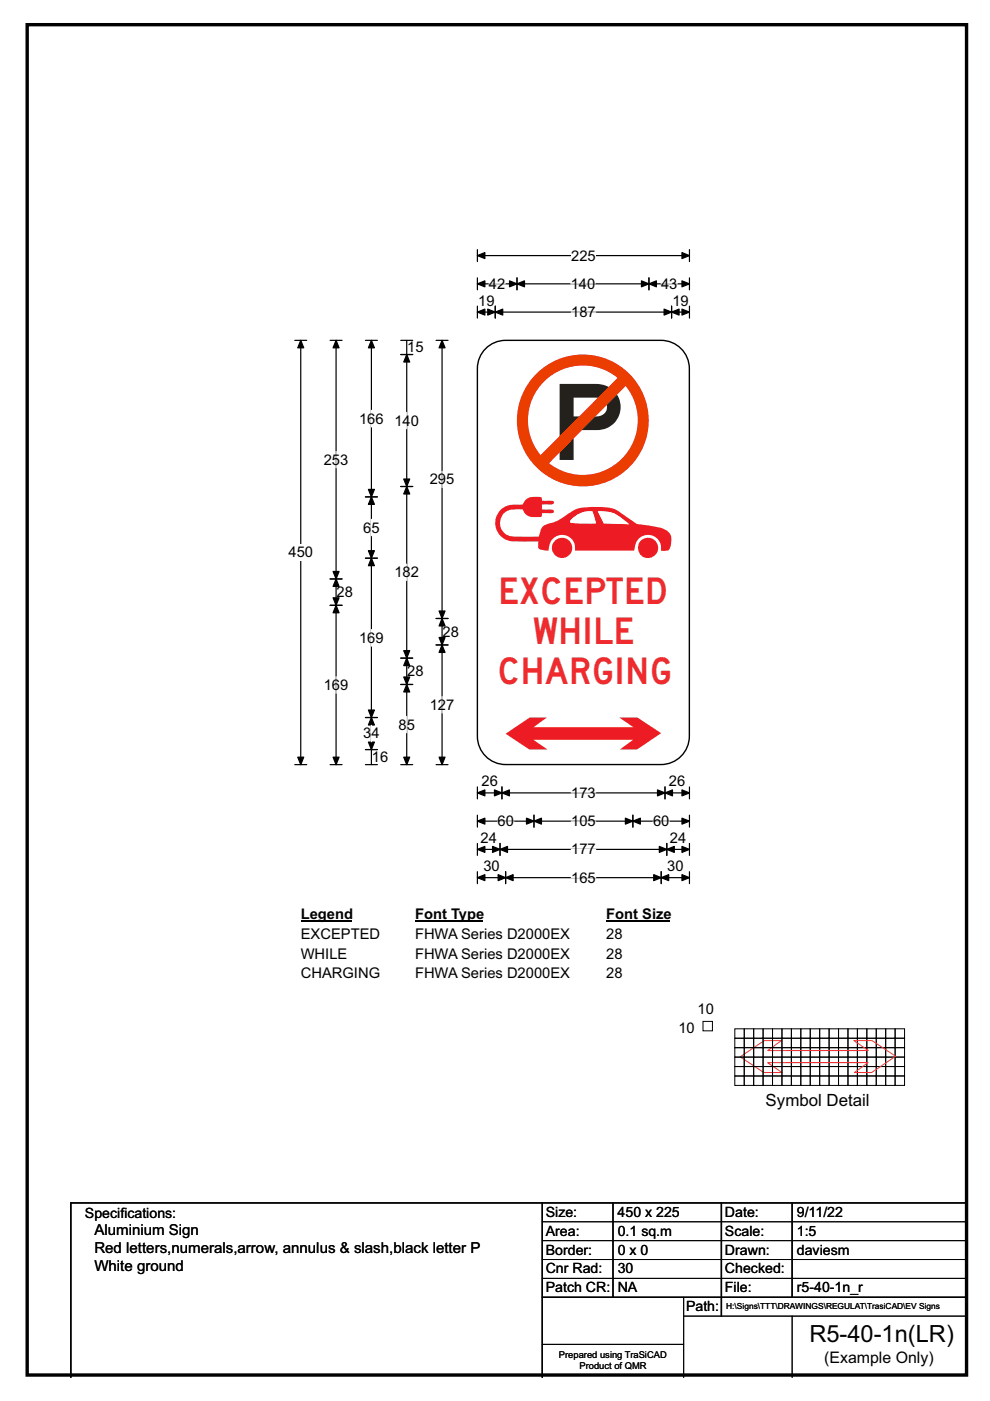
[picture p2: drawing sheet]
<svg xmlns="http://www.w3.org/2000/svg" width="210mm" height="297mm" viewBox="0 0 210 297" stroke-linecap="round" stroke-linejoin="round" font-family="sans-serif">
<path d="M5.8 5.2h199.2v286.3h-199.2z" fill="none" stroke="#000" stroke-width=".72"/>
<path d="M101.3 54.2h44.9M101.3 52.9v2.6M146.2 52.9v2.6" fill="none" stroke="#000" stroke-width=".25"/>
<g fill="#000" stroke="#000" stroke-width=".25">
<path d="M101.3 54.2l1.5-.6v1.2z" fill-rule="evenodd"/>
<path d="M144.6 53.6l1.6 .6-1.6 .6z" fill-rule="evenodd"/>
</g>
<path d="M121.2 52.5h5.2v3.4h-5.2z" fill="#fff"/>
<g fill="none" stroke="#000" stroke-width=".25">
<path d="M101.3 58.9v2.6M109.7 58.9v2.6M137.6 58.9v2.6M146.2 58.9v2.6M62.5 72.2h2.6M63.8 72.2v89.9M101.3 60.2h44.9M101.3 64.9v2.5M101.3 66.2h44.9M105 64.9v2.5M142.4 64.9v2.5M146.2 64.9v2.5"/>
<path d="M62.5 162.1h2.6M101.3 166.8v2.6M101.3 172.8v2.6M101.3 178.8v2.6M101.3 168.1h44.9M101.3 174.1h44.9M106.1 178.8v2.6M106.5 166.8v2.6M113.3 172.8v2.6M134.2 172.8v2.6M141 166.8v2.6M141.4 178.8v2.6"/>
<path d="M146.2 172.8v2.6M146.2 178.8v2.6M146.2 166.8v2.6M101.3 184.8v2.5M101.3 180.1h44.9M101.3 186.1h44.9M107.2 184.8v2.5M140.2 184.8v2.5M146.2 184.8v2.5"/>
</g>
<g fill="#000" stroke="#000" stroke-width=".25">
<path d="M63.8 72.2l.6 1.5h-1.2z" fill-rule="evenodd"/>
<path d="M101.3 60.2l1.5-.7v1.3z" fill-rule="evenodd"/>
<path d="M101.3 66.2l1.5-.7v1.3z" fill-rule="evenodd"/>
<path d="M105 66.2l1.6-.7v1.3z" fill-rule="evenodd"/>
<path d="M103.5 65.5l1.5 .7-1.5 .6z" fill-rule="evenodd"/>
<path d="M109.7 60.2l1.5-.7v1.3z" fill-rule="evenodd"/>
<path d="M108.1 59.5l1.6 .7-1.6 .6z" fill-rule="evenodd"/>
<path d="M136.1 59.5l1.5 .7-1.5 .6z" fill-rule="evenodd"/>
<path d="M137.6 60.2l1.6-.7v1.3z" fill-rule="evenodd"/>
<path d="M140.9 65.5l1.5 .7-1.5 .6z" fill-rule="evenodd"/>
<path d="M142.4 66.2l1.6-.7v1.3z" fill-rule="evenodd"/>
<path d="M144.6 59.5l1.6 .7-1.6 .6z" fill-rule="evenodd"/>
<path d="M144.6 65.5l1.6 .7-1.6 .6z" fill-rule="evenodd"/>
<path d="M63.2 160.5h1.2l-.6 1.6z" fill-rule="evenodd"/>
<path d="M101.3 168.1l1.5-.6v1.2z" fill-rule="evenodd"/>
<path d="M101.3 174.1l1.5-.6v1.2z" fill-rule="evenodd"/>
<path d="M106.5 168.1l1.5-.6v1.2z" fill-rule="evenodd"/>
<path d="M104.9 167.5l1.6 .6-1.6 .6z" fill-rule="evenodd"/>
<path d="M113.3 174.1l1.5-.6v1.2z" fill-rule="evenodd"/>
<path d="M111.7 173.5l1.6 .6-1.6 .6z" fill-rule="evenodd"/>
<path d="M132.6 173.5l1.6 .6-1.6 .6z" fill-rule="evenodd"/>
<path d="M134.2 174.1l1.6-.6v1.2z" fill-rule="evenodd"/>
<path d="M139.5 167.5l1.5 .6-1.5 .6z" fill-rule="evenodd"/>
<path d="M141 168.1l1.6-.6v1.2z" fill-rule="evenodd"/>
<path d="M144.6 167.5l1.6 .6-1.6 .6z" fill-rule="evenodd"/>
<path d="M144.6 173.5l1.6 .6-1.6 .6z" fill-rule="evenodd"/>
<path d="M101.3 180.1l1.5-.6v1.2z" fill-rule="evenodd"/>
<path d="M101.3 186.1l1.5-.7v1.3z" fill-rule="evenodd"/>
<path d="M106.1 180.1l1.5-.6v1.2z" fill-rule="evenodd"/>
<path d="M104.5 179.5l1.6 .6-1.6 .6z" fill-rule="evenodd"/>
<path d="M107.2 186.1l1.6-.7v1.3z" fill-rule="evenodd"/>
<path d="M105.7 185.4l1.5 .7-1.5 .6z" fill-rule="evenodd"/>
<path d="M138.7 185.4l1.5 .7-1.5 .6z" fill-rule="evenodd"/>
<path d="M140.2 186.1l1.6-.7v1.3z" fill-rule="evenodd"/>
<path d="M139.8 179.5l1.6 .6-1.6 .6z" fill-rule="evenodd"/>
<path d="M141.4 180.1l1.6-.6v1.2z" fill-rule="evenodd"/>
<path d="M144.6 179.5l1.6 .6-1.6 .6z" fill-rule="evenodd"/>
<path d="M144.6 185.4l1.6 .7-1.6 .6z" fill-rule="evenodd"/>
</g>
<path d="M103.7 60.2h3.5M121 60.2h5.3M121.2 66.2h5.2M140.2 60.2h3.5M105.5 174.1h3.5M121.2 168.1h5.2M121.2 174.1h5.2M138.5 174.1h3.5M121.2 180.1h5.2M121.2 186.1h5.2" fill="none" stroke="#fff" stroke-width=".25"/>
<path d="M61.2 115.4h5.2v3.5h-5.2z" fill="#fff"/>
<g fill="none" stroke="#000" stroke-width=".25">
<path d="M70 72.2h2.6M71.3 72.2v89.9M77.5 72.2h2.5M78.8 72.2v89.9M85 72.2h2.5M85 75.2h2.5M86.3 72.2v89.9M92.5 72.2h2.5M93.8 72.2v89.9M77.5 105.4h2.5M77.5 118.3h2.5M85 103.1h2.5"/>
<path d="M70 122.7h2.6M70 128.3h2.6M85 139.5h2.5M92.5 131.1h2.5M92.5 136.7h2.5M77.5 152.1h2.5M77.5 158.9h2.5M85 145.1h2.5M70 162.1h2.6M77.5 162.1h2.5M85 162.1h2.5M92.5 162.1h2.5"/>
</g>
<g fill="#000" stroke="#000" stroke-width=".25">
<path d="M71.3 72.2l.6 1.5h-1.3z" fill-rule="evenodd"/>
<path d="M78.8 72.2l.6 1.5h-1.3z" fill-rule="evenodd"/>
<path d="M86.3 75.2l.6 1.6h-1.3z" fill-rule="evenodd"/>
<path d="M93.8 72.2l.6 1.5h-1.3z" fill-rule="evenodd"/>
<path d="M78.8 105.4l.6 1.5h-1.3z" fill-rule="evenodd"/>
<path d="M78.1 116.8h1.3l-.6 1.5z" fill-rule="evenodd"/>
<path d="M78.1 103.8h1.3l-.6 1.6z" fill-rule="evenodd"/>
<path d="M78.8 118.3l.6 1.6h-1.3z" fill-rule="evenodd"/>
<path d="M85.6 101.6h1.3l-.6 1.5z" fill-rule="evenodd"/>
<path d="M86.3 103.1l.6 1.6h-1.3z" fill-rule="evenodd"/>
<path d="M71.3 122.7l.6 1.6h-1.3z" fill-rule="evenodd"/>
<path d="M70.6 126.7h1.3l-.6 1.6z" fill-rule="evenodd"/>
<path d="M70.6 121.2h1.3l-.6 1.5z" fill-rule="evenodd"/>
<path d="M71.3 128.3l.6 1.6h-1.3z" fill-rule="evenodd"/>
<path d="M85.6 137.9h1.3l-.6 1.6z" fill-rule="evenodd"/>
<path d="M86.3 139.5l.6 1.6h-1.3z" fill-rule="evenodd"/>
<path d="M93.8 131.1l.6 1.6h-1.3z" fill-rule="evenodd"/>
<path d="M93.1 135.2h1.3l-.6 1.5z" fill-rule="evenodd"/>
<path d="M93.1 129.5h1.3l-.6 1.6z" fill-rule="evenodd"/>
<path d="M93.8 136.7l.6 1.6h-1.3z" fill-rule="evenodd"/>
<path d="M78.1 150.5h1.3l-.6 1.6z" fill-rule="evenodd"/>
<path d="M78.8 152.1l.6 1.6h-1.3z" fill-rule="evenodd"/>
<path d="M78.1 157.3h1.3l-.6 1.6z" fill-rule="evenodd"/>
<path d="M85.6 143.5h1.3l-.6 1.6z" fill-rule="evenodd"/>
<path d="M86.3 145.1l.6 1.6h-1.3z" fill-rule="evenodd"/>
<path d="M70.6 160.5h1.3l-.6 1.6z" fill-rule="evenodd"/>
<path d="M85.6 160.5h1.3l-.6 1.6z" fill-rule="evenodd"/>
<path d="M93.1 160.5h1.3l-.6 1.6z" fill-rule="evenodd"/>
</g>
<path d="M71.3 95.7v3.5M78.8 87v3.5M86.3 87.4v3.5M93.8 99.9v3.5M78.8 110.1v3.5M86.3 119.6v3.5M78.8 133.5v3.5M71.3 143.5v3.5M78.8 153.8v3.5M86.3 151.9v3.5M93.8 147.7v3.5" fill="none" stroke="#fff" stroke-width=".25"/>
<path d="M63.8 192.1h10.7v3.5h-10.7z" fill="#fff"/>
<path d="M63.8 195.4h10.7" fill="none" stroke="#000" stroke-width=".32"/>
<path d="M88 192.1h14.4v3.5h-14.4z" fill="#fff"/>
<path d="M88 195.4h14.4" fill="none" stroke="#000" stroke-width=".32"/>
<path d="M128.6 192.1h13.4v3.5h-13.4z" fill="#fff"/>
<path d="M128.6 195.4h13.4" fill="none" stroke="#000" stroke-width=".32"/>
<g fill="#fff">
<path d="M63.8 196.3h16.7v3.5h-16.7z"/>
<path d="M88 196.3h33.1v3.5h-33.1z"/>
<path d="M128.6 196.3h3.5v3.5h-3.5z"/>
<path d="M63.8 200.5h9.9v3.4h-9.9z"/>
<path d="M88 200.5h33.1v3.4h-33.1z"/>
<path d="M128.6 200.5h3.5v3.4h-3.5z"/>
<path d="M63.8 204.6h16.7v3.5h-16.7z"/>
<path d="M88 204.6h33.1v3.5h-33.1z"/>
<path d="M128.6 204.6h3.5v3.5h-3.5z"/>
</g>
<path d="M103 73.9a6 6 0 0 1 4.2-1.7h33a6 6 0 0 1 6 6v77.9a6 6 0 0 1-6 6h-33a6 6 0 0 1-5.9-6v-77.9a6 6 0 0 1 1.7-4.3z" fill-rule="evenodd" fill="#fff" stroke="#fff" stroke-width=".21"/>
<path d="M103 73.9a6 6 0 0 1 4.2-1.7h33a6 6 0 0 1 6 6v77.9a6 6 0 0 1-6 6h-33a6 6 0 0 1-5.9-6v-77.9a6 6 0 0 1 1.7-4.3z" fill="none" stroke="#000" stroke-width=".3"/>
<circle cx="123.6" cy="89.1" r="14" fill="#eb3d00"/>
<circle cx="123.6" cy="89.1" r="11.6" fill="#fff"/>
<g fill="#ed1b23">
<path d="M107.2 155.6l5.1-3.5h3.7l-2.9 2.1h22l-.6 2.6h-21.4l3 2.1h-3.8z" fill-rule="evenodd"/>
<path d="M121.1 110.3a5.3 5.3 0 0 1 4.6-1.9l.7 2.6-4.2-.1a1.27 1.27 0 0 1-1.3-.3zM126.8 108.4h.3a6.8 6.8 0 0 1 5.5 2.1l.8 .6-5.3-.1zM106.2 108a4 4 0 0 0-.8 4.6 4 4 0 0 0 4.1 2.2h4.7a1.97 1.97 0 0 0 .2 1.6l1.9 .4a2.94 2.94 0 0 1 4.3-3l.7 .5a2.87 2.87 0 0 1 .7 2.4h12.5a2.93 2.93 0 0 1 1.9-3 2.93 2.93 0 0 1 3.4 1l.4 1v1.1h.6a1.18 1.18 0 0 0 1.5-1.3 2.64 2.64 0 0 0-2.3-3.6l-5-.8-3.2-2.3a6.1 6.1 0 0 0-4.7-1.3h-1a7.7 7.7 0 0 0-6.1 1.8l-.7 .5a7.9 7.9 0 0 1-3.2 1.3 2.06 2.06 0 0 0-1.6 2l-.2 .7h-4.7a2.95 2.95 0 0 1-3.5-2.9 2.95 2.95 0 0 1 3.4-2.9h1.4a2.41 2.41 0 0 0 2.8 1.6h1.1l.2-.8h1.4a.88 .88 0 0 0 1.1-.4 .78 .78 0 0 0-1.1-.4h-1.5v-1h1.2a1.19 1.19 0 0 0 1.4-.4 .77 .77 0 0 0-1.1-.4h-1.4l-.1-.7a3.9 3.9 0 0 0-3.6 .7l-.4 .8h-1.4a4.3 4.3 0 0 0-3.3 1z" fill-rule="evenodd"/>
<circle cx="137.4" cy="116.2" r="2.15"/>
<circle cx="119.2" cy="116.2" r="2.15"/>
</g>
<g fill="#fff">
<path d="M126.8 108.4h.3a6.8 6.8 0 0 1 5.5 2.1l.8 .6-5.3-.1z" fill-rule="evenodd"/>
<path d="M121.1 110.3a5.3 5.3 0 0 1 4.6-1.9l.7 2.6-4.2-.1a1.27 1.27 0 0 1-1.3-.3z" fill-rule="evenodd"/>
</g>
<path d="M115 255v37M130 255v20M153 255v24M168 255v20M205 255h-190v37M115 275h90" fill="none" stroke="#000" stroke-width=".3"/>
<g fill="none" stroke="#000" stroke-width=".21">
<path d="M149.1 216.6h2v2h-2zM155.9 218.1h2v2h-2zM157.9 218.1h2v2h-2zM159.9 218.1h2v2h-2zM161.9 218.1h2v2h-2zM163.9 218.1h2v2h-2zM165.9 218.1h2v2h-2zM167.9 218.1h2v2h-2zM169.9 218.1h2v2h-2zM171.9 218.1h2v2h-2zM173.9 218.1h2v2h-2zM175.9 218.1h2v2h-2z"/>
<path d="M177.9 218.1h2v2h-2zM179.9 218.1h2v2h-2zM181.9 218.1h2v2h-2zM183.9 218.1h2v2h-2zM185.9 218.1h2v2h-2zM187.9 218.1h2v2h-2zM189.9 218.1h2v2h-2zM155.9 228.1h2v2h-2zM155.9 224.1h2v2h-2zM155.9 220.1h2v2h-2zM155.9 226.1h2v2h-2zM155.9 222.1h2v2h-2z"/>
<path d="M157.9 228.1h2v2h-2zM157.9 224.1h2v2h-2zM157.9 220.1h2v2h-2zM157.9 226.1h2v2h-2zM157.9 222.1h2v2h-2zM159.9 228.1h2v2h-2zM159.9 224.1h2v2h-2zM159.9 220.1h2v2h-2zM159.9 226.1h2v2h-2zM159.9 222.1h2v2h-2zM161.9 228.1h2v2h-2zM161.9 224.1h2v2h-2z"/>
<path d="M161.9 220.1h2v2h-2zM161.9 226.1h2v2h-2zM161.9 222.1h2v2h-2zM163.9 228.1h2v2h-2zM163.9 224.1h2v2h-2zM163.9 220.1h2v2h-2zM163.9 226.1h2v2h-2zM163.9 222.1h2v2h-2zM165.9 228.1h2v2h-2zM165.9 224.1h2v2h-2zM165.9 220.1h2v2h-2zM165.9 226.1h2v2h-2z"/>
<path d="M165.9 222.1h2v2h-2zM167.9 228.1h2v2h-2zM167.9 224.1h2v2h-2zM167.9 220.1h2v2h-2zM167.9 226.1h2v2h-2zM167.9 222.1h2v2h-2zM169.9 228.1h2v2h-2zM169.9 224.1h2v2h-2zM169.9 220.1h2v2h-2zM169.9 226.1h2v2h-2zM169.9 222.1h2v2h-2zM171.9 228.1h2v2h-2z"/>
<path d="M171.9 224.1h2v2h-2zM171.9 220.1h2v2h-2zM171.9 226.1h2v2h-2zM171.9 222.1h2v2h-2zM173.9 228.1h2v2h-2zM173.9 224.1h2v2h-2zM173.9 220.1h2v2h-2zM173.9 226.1h2v2h-2zM173.9 222.1h2v2h-2zM175.9 228.1h2v2h-2zM175.9 224.1h2v2h-2zM175.9 220.1h2v2h-2z"/>
<path d="M175.9 226.1h2v2h-2zM175.9 222.1h2v2h-2zM177.9 228.1h2v2h-2zM177.9 224.1h2v2h-2zM177.9 220.1h2v2h-2zM177.9 226.1h2v2h-2zM177.9 222.1h2v2h-2zM179.9 228.1h2v2h-2zM179.9 224.1h2v2h-2zM179.9 220.1h2v2h-2zM179.9 226.1h2v2h-2zM179.9 222.1h2v2h-2z"/>
<path d="M181.9 228.1h2v2h-2zM181.9 224.1h2v2h-2zM181.9 220.1h2v2h-2zM181.9 226.1h2v2h-2zM181.9 222.1h2v2h-2zM183.9 228.1h2v2h-2zM183.9 224.1h2v2h-2zM183.9 220.1h2v2h-2zM183.9 226.1h2v2h-2zM183.9 222.1h2v2h-2zM185.9 228.1h2v2h-2zM185.9 224.1h2v2h-2z"/>
<path d="M185.9 220.1h2v2h-2zM185.9 226.1h2v2h-2zM185.9 222.1h2v2h-2zM187.9 228.1h2v2h-2zM187.9 224.1h2v2h-2zM187.9 220.1h2v2h-2zM187.9 226.1h2v2h-2zM187.9 222.1h2v2h-2zM189.9 228.1h2v2h-2zM189.9 224.1h2v2h-2zM189.9 220.1h2v2h-2zM189.9 226.1h2v2h-2z"/>
<path d="M189.9 222.1h2v2h-2zM115 259h90M115 263h90M115 267h90M115 271h90M145 279h60M145 275v17M168 279v13M115 285h30"/>
</g>
<path d="M183.3 222.7h-20.5l2.9-2.1h-3.6l-5.1 3.5 5 3.3h3.9l-3.1-2.1h20.1" fill="none" stroke="#ed3237" stroke-width=".21"/>
<path d="M112.1 154.2h22.3l-3-2.1h3.8l5 3.4-5.1 3.4h-3.6l2.9-2.1h-22.4z" fill-rule="evenodd" fill="#ed1b23"/>
<path d="M166.9 222.7h17.2l-3-2.1h3.9l5 3.3-5.1 3.5h-3.7l2.9-2.1h-17.4" fill="none" stroke="#ed3237" stroke-width=".21"/>
<path d="M131.3 79.8l1.8 1.7-17.1 17.1-1.7-1.8z" fill-rule="evenodd" fill="#eb3d00"/>
<text font-size="22.4" fill="#24211d" x="116.6" y="97.5">P</text>
<g font-size="7.8" fill="#ef2b2f">
<text x="105.7" y="128.1">EXCEPTED</text>
<text x="113.1" y="136.5">WHILE</text>
<text x="105.5" y="144.9">CHARGING</text>
</g>
<g font-size="5">
<text x="171.7" y="284.6">R5-40-1n( R)</text>
<text x="194.2" y="284.6">L</text>
</g>
<text font-size="3.6" x="162.4" y="234.4">Symbol Detail</text>
<text font-size="3.4" x="174.8" y="289.1">(Example Only)</text>
<g font-size="3.2">
<text x="20" y="261.9">Aluminium Sign</text>
<text x="20" y="265.8">Red letters,numerals,arrow, annulus &amp; slash,black letter P</text>
<text x="20" y="269.6">White ground</text>
</g>
<g font-size="3.1">
<text x="121.2" y="55.2">225</text>
<text x="101.4" y="64.8">19</text>
<text x="103.7" y="61.2">42</text>
<text x="121" y="61.2">140</text>
<text x="140.2" y="61.2">43</text>
<text x="142.6" y="64.8">19</text>
<text x="121.2" y="67.2">187</text>
<text x="86.4" y="74.7">15</text>
<text x="76.2" y="89.8">166</text>
<text x="83.7" y="90.2">140</text>
<text x="68.7" y="98.5">253</text>
<text x="91.2" y="102.7">295</text>
<text x="77" y="112.9">65</text>
<text x="61.2" y="118.2">450</text>
<text x="83.7" y="122.4">182</text>
<text x="71.4" y="126.6">28</text>
<text x="76.2" y="136.3">169</text>
<text x="93.9" y="135">28</text>
<text x="86.4" y="143.4">28</text>
<text x="68.7" y="146.3">169</text>
<text x="84.5" y="154.7">85</text>
<text x="91.2" y="150.5">127</text>
<text x="77" y="156.6">34</text>
<text x="78.9" y="161.6">16</text>
<text x="102.1" y="166.7">26</text>
<text x="141.9" y="166.7">26</text>
<text x="121.2" y="169.2">173</text>
<text x="101.9" y="178.7">24</text>
<text x="105.5" y="175.2">60</text>
<text x="121.2" y="175.2">105</text>
<text x="138.5" y="175.2">60</text>
<text x="142.1" y="178.7">24</text>
<text x="102.5" y="184.7">30</text>
<text x="121.2" y="181.1">177</text>
<text x="141.5" y="184.7">30</text>
<text x="121.2" y="187.1">165</text>
<text x="63.8" y="194.9">Legend</text>
<text x="88" y="194.9">Font Type</text>
<text x="128.6" y="194.9">Font Size</text>
<text x="63.8" y="199.1">EXCEPTED</text>
<text x="63.8" y="203.2">WHILE</text>
<text x="88" y="199.1">FHWA Series D2000EX</text>
<text x="88" y="203.2">FHWA Series D2000EX</text>
<text x="128.6" y="199.1">28</text>
<text x="128.6" y="203.2">28</text>
<text x="63.8" y="207.4">CHARGING</text>
<text x="88" y="207.4">FHWA Series D2000EX</text>
<text x="128.6" y="207.4">28</text>
<text x="148" y="214.9">10</text>
<text x="143.9" y="219">10</text>
</g>
<g font-size="3">
<text x="115.8" y="258">Size:</text>
<text x="131" y="258">450 x 225</text>
<text x="153.8" y="258">Date:</text>
<text x="169" y="258">9/11/22</text>
<text x="18" y="258.2">Specif</text>
<text x="25.5" y="258.2">ications:</text>
<text x="115.8" y="262">Area:</text>
<text x="131" y="262">0.1 sq.m</text>
<text x="153.8" y="262">Scale:</text>
<text x="169" y="262">1:5</text>
<text x="115.8" y="266">Border:</text>
<text x="115.8" y="270">Cnr Rad:</text>
<text x="131" y="266">0 x 0</text>
<text x="131" y="270">30</text>
<text x="153.8" y="266">Drawn:</text>
<text x="153.8" y="270">Checked:</text>
<text x="169" y="266">daviesm</text>
<text x="115.8" y="274">Patch CR:</text>
<text x="131" y="274">NA</text>
<text x="153.8" y="274">File:</text>
<text x="169" y="274">r5-40-1n_r</text>
<text x="145.5" y="278">Path:</text>
</g>
<g font-size="2">
<text x="118.5" y="287.8">Prepared using TraSiCAD</text>
<text x="122.9" y="290.2">Product of QMR</text>
</g>
<text font-size="1.8" x="154" y="277.5">H:\Signs\TTT\DRAWINGS\REGULAT\TrasiCAD\EV Signs</text>
</svg>
